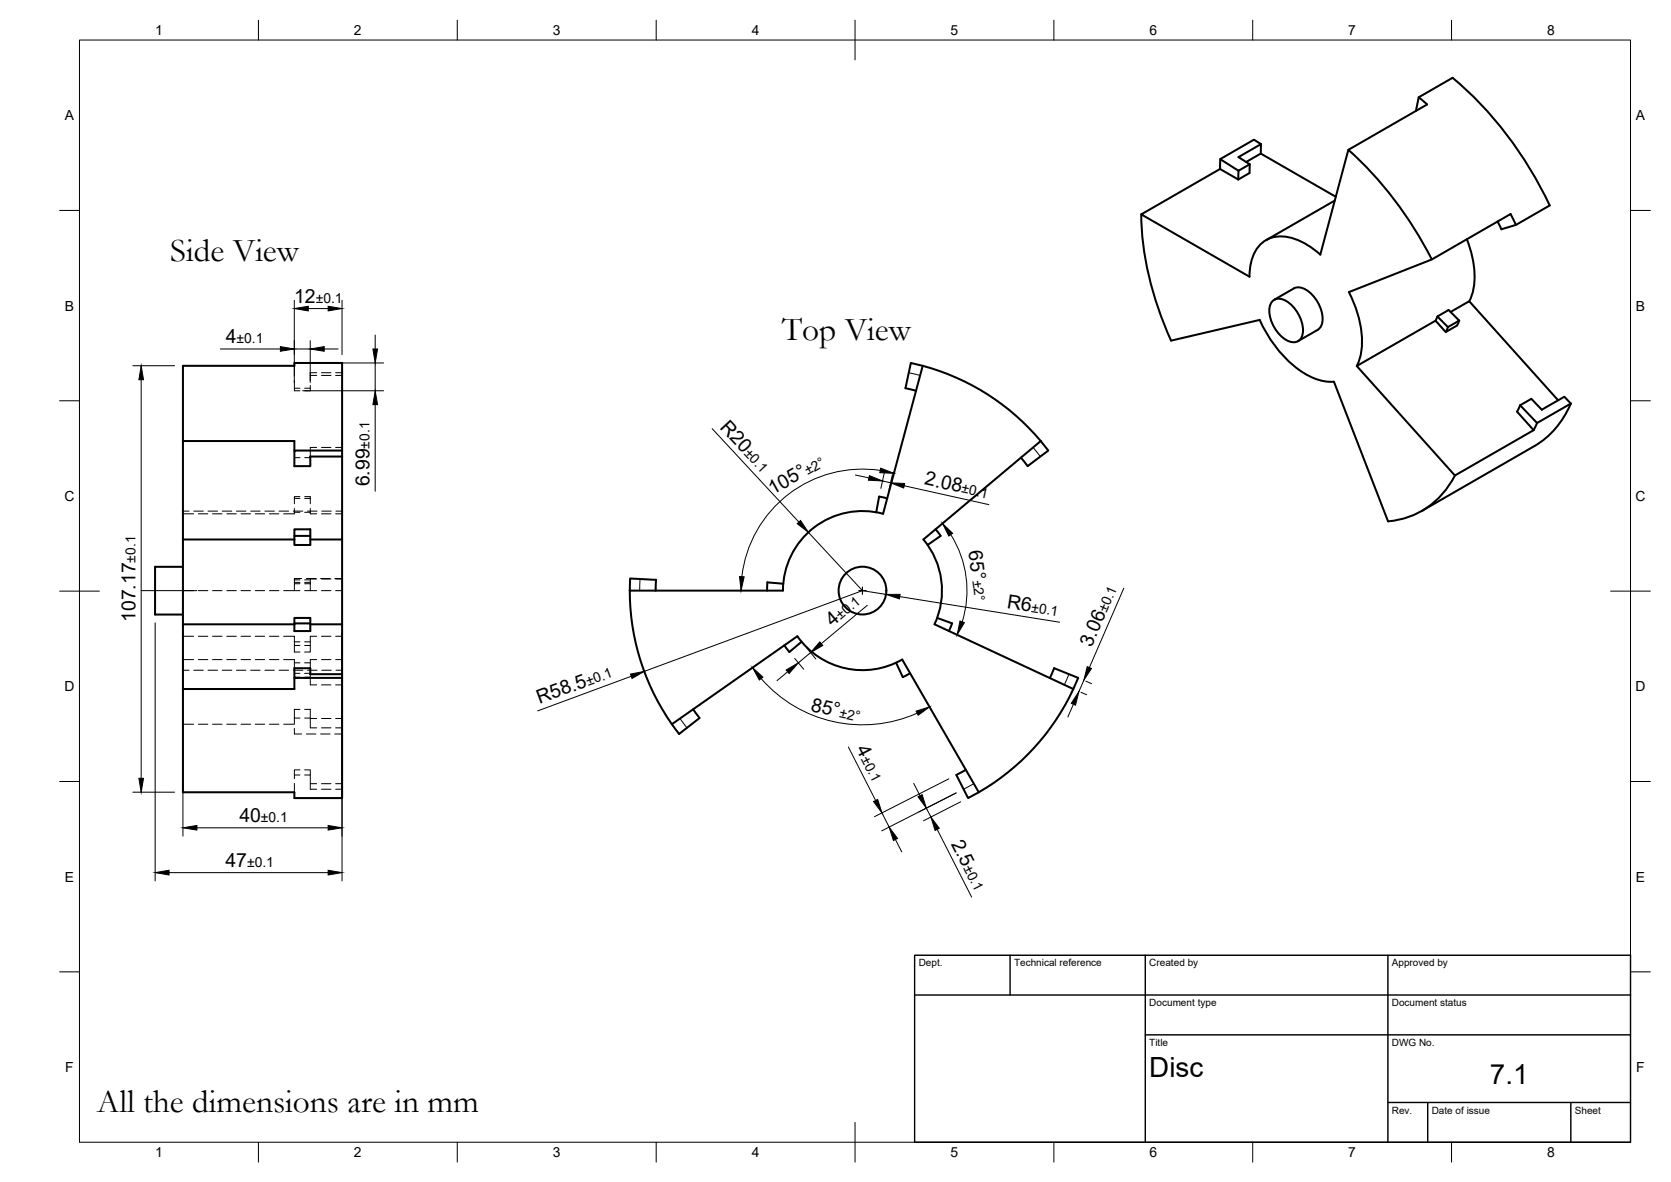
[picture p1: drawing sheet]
<svg xmlns="http://www.w3.org/2000/svg" width="420mm" height="297mm" viewBox="0 0 420 297" stroke-linecap="round" stroke-linejoin="round" font-family="sans-serif">
<!-- layer: Visible -->
<g fill="none" stroke="#000" stroke-width=".51">
<path d="M306.8 40l8.5-4.9 1.8 1.1-5.7 3.3 2.8 1.8-2.8 1.6zM306.8 40v2.4M317 38.6l-3.7 2.1M317 38.6l18.9 10.9M317.1 36.2l-.1 2.4M339 37.6a95 95 0 0 1 21 27.6M356 27.9l.7-3.4 8.5-4.9a94 94 0 0 1 24.5 32l-8.5 4.9-3.7 1.1M356.7 24.4l2.1 1.8M358.8 26.3l-19.8 11.4-7 26.3a15.4 15.4 0 0 0-10.5-4.6 7.5 7.5 0 0 0-6.9 6.3l-.4 3.8-27.2-15.6 19.8-11.4 4.6 2.6 2.8-1.6M287 53.8a79.4 79.4 0 0 0 7.4 31.8l22.3-5.2a28.5 28.5 0 0 0 13.7 14.7 10.8 10.8 0 0 0 5 .8l13.6 35.1a20.6 20.6 0 0 0 16.8-11.5M311.4 42.9v2.2M314.2 41.3v2.2"/>
<path d="M335.6 50.4l-17.3 10M376.6 55.7l.9 1.9M381.2 56.5l-1.4-2.7-19.8 11.4-20.8 8.2M320.2 75.5a3.2 3.2 0 0 1 3.9 .6 9.1 9.1 0 0 1 3.5 7.7 2.49 2.49 0 0 1-1.6 2.1 2.49 2.49 0 0 1-2.6-.5 9.1 9.1 0 0 1-4.2-8.2l.2-.7zM320.4 75.3l4.9-2.8a3.7 3.7 0 0 1 4.1 1.1 8.9 8.9 0 0 1 3 7.7l-.6 1.2-.5 .4M339.2 73.4a24.1 24.1 0 0 1 2.8 16.5l-.8 2.1M361.4 79.5l2.8-1.6 2.7 2.7-2.8 1.6zM361.4 79.5l-.4 1.1M364.7 78.4l4.7-2.7 22.4 24.9M368.8 60.1a20.8 20.8 0 0 1 1.1 14.7l-.4 .9M232 91.9l-10 37.2a20 20 0 0 0-25.1 19.3h-38.6M232 91.9l-3-.7-1.3 6.4 2.6 .6"/>
<path d="M232 91.9a58.4 58.4 0 0 1 29.7 18.9M331.3 82.9l-4.9 2.8M364.1 82.2l-.6 1.2M366.3 81.8l-2.8 1.6-2.5-2.8-19.9 11.4 24.7 27.5 19.8-11.4-4.2-4.7M366.9 80.6l-.5 1.2M46 110.8v-18.9h28v-.7h12v22M74 113.2h12v1.5h-8v2.4h-4zM74 113.2v-2.4h-28v24.8h28M86 114.7v20.9h-8M256.7 115l1.7 2.1M261.7 110.8l-29.5 24.8a20 20 0 0 1 2.8 21.3M261.7 110.8l1.9 2.4-5.2 3.9"/>
<path d="M382.2 101.8l2.8-1.6 2.7 2.8 5.6-3.3 1.7 1.7-8.5 4.9zM382.2 101.8l-.7 1.6M385.8 112.1l-28.3 16.3M386.5 106.3l-.9 1.8M395 101.4a22.3 22.3 0 0 1-9.2 10.7M46 135.6v21.3M74 134.7v-1.7h4v4h-4v-2.3h4M86 135.6v21.3M223.1 125.2l-2.1-.4-.7 3.9M235.2 133l1.3 1.6M236.5 134.7l-3.3 2.3M46 142.4h-7v12h7"/>
<path d="M74 156.9h-28v16.3h28v-2.8M74 156.7v-1.4h4v3.3h-4v-1.9h4M78 156.9h8v12.5M158.3 148.4a58.5 58.5 0 0 0 10.6 33.6M164.9 148.4v-2.7l-6.5-.3-.1 3M192.9 146.4l4 .3M193 146.3l-.1 2.1M200.5 159.9l-31.6 22.1M200.5 159.9a20 20 0 0 0 26.4 5.8M235 156.9l34.9 16.3M235.6 155.3l3.8 1.3-.8 2M74 167.9h4v1.5h8v1h-12z"/>
<path d="M86 170.4v30.2h-12v-1.5h-28v-25.9M174.3 178.2l1.6 2.2M197.2 162.2l1.3 1.6M201.5 161.3l-3 2.6M225.3 166.6l1.7 3.6 1.9-1M226.9 165.8l19.2 33.3M264 170.4l1.1-2.5 6 2.5-1.2 2.8M269.9 173.2a58.3 58.3 0 0 1-23.8 25.9M175.9 180.5l-5.1 3.9-1.9-2.4M240.5 194.8l2.9 5.8 2.7-1.5M242.9 193.4l-2.4 1.3"/>
<circle cx="216.9" cy="148.4" r="6"/>
</g>
<!-- layer: Hidden -->
<g fill="none" stroke="#000" stroke-width=".25">
<path d="M74 91.9v2.6M74 95.7v2.5h1.4M74 97.6h1.4M76.6 97.6h1.4M78 94.3v1.4M78 96.9v1.3h-1.4M78 94.3h1.6M79.6 93.7h-1.6v.6M80.8 94.3h2.4M80.8 93.7h2.4M84.4 94.3h1.6M84.4 93.7h1.6"/>
<path d="M228.5 93.7l2.9 .6M74 115h1.4M76.6 115h1.4M79.6 112.4h-1.6v2.3M80.8 112.4h2.4M84.4 112.4h1.6M259.8 112.4l1.8 2.3M46 129.1h2.7M46 128.4h1.5M48.7 128.4h2.4M49.9 129.1h2.4M52.3 128.4h2.4"/>
<path d="M53.4 129.1h2.4M55.9 128.4h2.4M57 129.1h2.4M59.5 128.4h2.3M60.6 129.1h2.4M63 128.4h2.4M64.2 129.1h2.3M66.6 128.4h2.4M67.8 129.1h2.3M70.2 128.4h2.4M73.7 128.4h2.4M74 125.3h1.4"/>
<path d="M74 128.7h1.4M74 125.3v1.3M74 127.8v1.3h-2.7M75.4 124.8h-1.4v.5M76.6 124.8h1.4v.5M76.6 125.3h1.4M76.6 128.7h1.4M77.3 128.4h2.4M78 125.3v1.3M78 127.8v1.3h1.6M80.8 129.1h2.4M80.9 128.4h2.4"/>
<path d="M84.4 129.1h1.6M84.5 128.4h1.5M46 159.9h2.7M46 148.4h2.7M49.9 159.9h2.4M49.9 148.4h2.4M53.4 159.9h2.4M53.4 148.4h2.4M57 159.9h2.4M57 148.4h2.4M60.6 159.9h2.4M60.6 148.4h2.4"/>
<path d="M64.2 159.9h2.3M64.2 148.4h2.3M67.8 159.9h2.3M67.8 148.4h2.3M71.3 159.9h2.7v4h1.4M71.3 148.4h4.1M75.4 146.7h-1.4v1.7M75.4 145.7h-1.4v.7M75.4 146.4h-1.4v.3M75.8 145.4h-1.8v.3M76.6 146.7h1.4v1.7M76.6 148.4h3"/>
<path d="M76.6 145.7h1.4M76.6 146.4h1.4M77 145.4h2.4M78 146.4v.3M79.6 159.9h-1.6v4h-1.4M79.6 145.5h-1.6v.9M80.6 145.4h2.4M80.8 159.9h2.4M80.8 148.4h2.4M80.8 145.5h2.4M84.2 145.4h1.8M84.4 159.9h1.6"/>
<path d="M84.4 148.4h1.6M84.4 145.5h1.6M160.9 145.5l-.1 2.9M46 165.8h2.7M46 168.4h1.5M48.7 168.4h2.4M49.9 165.8h2.4M52.3 168.4h2.4M53.4 165.8h2.4M55.9 168.4h2.4M57 165.8h2.4M59.5 168.4h2.3"/>
<path d="M60.6 165.8h2.4M63 168.4h2.4M64.2 165.8h2.3M66.6 168.4h2.4M67.8 165.8h2.3M70.2 168.4h2.4M71.3 165.8h2.7v2.1M73.7 168.4h2.4M74 162.2h1.4M74 161.3h1.4M74 166.6h1.4M74 169.2h1.4"/>
<path d="M74 170.2h1.4M74 170.4h1.4M75.4 178.3h-1.4v2.2M76.6 178.3h1.4v4.6h1.6M76.6 162.2h1.4M76.6 161.3h1.4M76.6 166.6h1.4M76.6 169.2h1.4M76.6 170.2h1.4M76.6 170.4h1.4M77.3 168.4h2.4M78 169.4v2.7h1.6"/>
<path d="M79.6 165.8h-1.6v2.1M80.8 165.8h2.4M80.8 172.1h2.4M80.9 168.4h2.4M84.4 165.8h1.6M84.4 172.1h1.6M84.5 168.4h1.5M268.8 169.4l-1.2 2.7M46 182h2.7M49.9 182h2.4M53.4 182h2.4M57 182h2.4"/>
<path d="M60.6 182h2.4M64.2 182h2.3M67.8 182h2.3M71.3 182h2.7M74 180.5v1.3M74 183.1v1.4h1.8M74 196.9v2.2M74 194.8h1.4M74 180.5h1.4M75.4 193.5h-1.4v2.2M76.6 193.5h1.4v3.4h1.6M76.6 194.8h1.4"/>
<path d="M76.6 180.5h1.4M77 184.5h2.4M78 196.9v1.4h1.6M78 180.6h1.6M80.6 184.5h2.4M80.8 196.9h2.4M80.8 180.6h2.4M80.8 198.3h2.4M80.8 182.9h2.4M84.2 184.5h1.8M84.4 196.9h1.6M84.4 180.6h1.6"/>
<path d="M84.4 198.3h1.6M84.4 182.9h1.6M171 180.6l1.7 2.3M244.9 196.9l-2.6 1.4"/>
</g>
<!-- layer: BORDER -->
<g fill="none" stroke="#000" stroke-width=".25">
<path d="M20 10.1h390v276.9h-390zM65 5.1v5M115 5.1v5M165 5.1v5M215 5.1v10M265 5.1v5M315 5.1v5M365 5.1v5M15 52.9h5M410 52.9h5M15 100.7h5M410 100.7h5"/>
<path d="M15 148.6h10M405 148.6h10M15 196.4h5M410 196.4h5M15 244.2h5M410 244.2h5M65 287v5M115 287v5M165 287v5M215 282.1v9.9M265 287v5M315 287v5"/>
<path d="M365 287v5"/>
</g>
<!-- layer: TITLEBLOCK -->
<path d="M230 240.1h180v46.9h-180zM230 250h180M254 240.1v9.9M288 240.1v46.9M349 240.1v46.9M288 260.1h122M349 277.1h61M359 277.1v9.9M395 277.1v9.9" fill="none" stroke="#000" stroke-width=".36"/>
<!-- layer: Smart Centers -->
<path d="M35.5 148.4h14M216 148.4h1.7M216.9 147.5v1.8" fill="none" stroke="#000" stroke-width=".25"/>
<!-- layer: FD_Dimensions -->
<g fill="none" stroke="#000" stroke-width=".25">
<path d="M74 75.4v20.7M77.5 77.5h5M86 75.4v13.7M33.4 91.9h10.5M35.5 95.4v100.2M55.4 87.7h15.1M74 87.7h4M76.1 91.2h20.4M76.1 98.2h20.4M78 85.6v10.5M81.5 87.7h3.5M94.3 84.2v3.5"/>
<path d="M94.3 91.2v7M94.3 101.7v21.8M179.1 107.7l21.8 23.5M215.1 119.4l3.4 .7M221.3 118.2a30.5 30.5 0 0 0-34.8 26.7M222.4 118.8l-.9 3.9M224.4 119.3l-.9 3.9M203.2 133.8l13.7 14.6M221.9 120.9l2 .4M227.4 122.1l21.2 4.7M239.1 134.4a26.3 26.3 0 0 1 2.8 21.9M39 156.5v64.9"/>
<path d="M46 159v51.1M86 159v62.4M216.9 148.4l-54.9 20.3M216.9 148.4l5.9 1M218.1 152.1l-11.6 9.7M226.2 149.9l40.2 6.5M282.6 147.8l-8.7 20M158.7 170l-23.5 8.7M191.4 170.5a33.7 33.7 0 0 0 39.2 8.7M198.1 168.8l-2.7 2.3M199.8 165.4l2.3 2.8M202.9 162.9l2.2 2.7"/>
<path d="M203.8 164l-3.1 2.6M269.9 177l-1.4 3.2M271.8 174l1.4 .6M272.5 170.9l-1.2 2.9M273 171.2l1.4 .6M33.4 199.1h10.5M213.3 187.7l6.9 13.5M229.7 196.9l1.6 3.1M238.6 195.7l-18.7 9.5M240.4 199.3l-18.7 9.5M42.5 219.3h40M49.5 208h33"/>
<path d="M221.8 204.3l1.8 3.5M225.1 211l1.6 3.1M232.9 203.1l1.2 2.2M235.6 208.4l8.7 17M241.6 201.5l-9.4 4.8"/>
</g>
<g fill="#000" stroke="#000" stroke-width=".25">
<path d="M74 77.5l3.5-.5v1.1zM82.5 77l3.5 .5-3.5 .6zM35.5 91.9l.6 3.5h-1.2zM70.5 87.1l3.5 .6-3.5 .6zM78 87.7l3.5-.6v1.2zM93.8 87.7h1.1l-.6 3.5zM94.3 98.2l.6 3.5h-1.1zM218.6 119.5l3.3 1.4-3.5-.2zM221.4 117.7l3.3 1.2-3.5-.1zM200.4 131.6l.9-.8 1.9 3zM223.9 121.3l3.6 .2-.3 1.1zM237 131.5l2.5 2.5-.9 .7z"/>
<path d="M185.9 144.9l1.2 .1-.8 3.4zM222.8 149.4h3.5l-.2 1.1zM241.4 156l1.1 .5-1.8 3zM158.5 169.4l3.5-.7-3.1 1.8zM189.2 167.8l2.6 2.4-.9 .7zM197.7 168.4l3-1.8-2.3 2.7zM206.1 161.3l.8 .9-3.1 1.8zM230.3 178.7l3.4-1.1-2.8 2.2zM271.3 173.8l-.9 3.4-1-.5zM273.4 167.5l1 .5-1.9 2.9zM34.9 195.6h1.2l-.6 3.5zM230.8 200.2l1.1-.5 1 3.4z"/>
<path d="M39 219.3l3.5-.6v1.2zM46 208l3.5-.6v1.2zM82.5 218.7l3.5 .6-3.5 .6zM82.5 207.4l3.5 .6-3.5 .6zM219.6 201.4l1.1-.5 1.1 3.4zM223.6 207.8l2.1 2.9-1.1 .5zM234.1 205.3l2.1 2.9-1.1 .5z"/>
</g>
<g font-size="8.4">
<text x="42.8" y="65.6">Side View</text>
<text x="196.6" y="85.4">Top View</text>
<text x="24.4" y="279.5">All the dimensions are in mm</text>
</g>
<g font-size="7">
<text x="289" y="270.6">Disc</text>
<text x="374.6" y="272.3">7.1</text>
</g>
<g font-size="4.9">
<text x="74" y="76.1">12</text>
<text x="56.7" y="86.3">4</text>
<text x="180.8" y="107.5" transform="rotate(47 180.8 107.5)">R20</text>
<text x="92.9" y="122.2" transform="rotate(-90 92.9 122.2)">6.99</text>
<text x="194.3" y="124.4" transform="rotate(-29 194.3 124.4)">105°</text>
<text x="232.3" y="121.7" transform="rotate(12 232.3 121.7)">2.08</text>
<text x="243.5" y="138.6" transform="rotate(82 243.5 138.6)">65°</text>
<text x="253" y="152.7" transform="rotate(9 253 152.7)">R6</text>
<text x="34" y="156.3" transform="rotate(-90 34 156.3)">107.17</text>
<text x="209.3" y="157.6" transform="rotate(-40 209.3 157.6)">4</text>
<text x="274.4" y="162.9" transform="rotate(-67 274.4 162.9)">3.06</text>
<text x="135.6" y="176.9" transform="rotate(-20 135.6 176.9)">R58.5</text>
<text x="203.7" y="178.6" transform="rotate(13 203.7 178.6)">85°</text>
<text x="215.2" y="188.3" transform="rotate(63 215.2 188.3)">4</text>
<text x="60.2" y="206.6">40</text>
<text x="239.1" y="212" transform="rotate(63 239.1 212)">2.5</text>
<text x="56.7" y="217.9">47</text>
</g>
<g font-size="3.5">
<text x="39" y="8.8">1</text>
<text x="89" y="8.8">2</text>
<text x="139" y="8.8">3</text>
<text x="189" y="8.8">4</text>
<text x="239" y="8.8">5</text>
<text x="289" y="8.8">6</text>
<text x="339" y="8.8">7</text>
<text x="389" y="8.8">8</text>
<text x="16.3" y="30.2">A</text>
<text x="411.3" y="30.2">A</text>
<text x="79.4" y="76.1">±0.1</text>
<text x="16.3" y="78">B</text>
<text x="411.3" y="78">B</text>
<text x="59.5" y="86.3">±0.1</text>
<text x="92.9" y="112.7" transform="rotate(-90 92.9 112.7)">±0.1</text>
<text x="186.9" y="114" transform="rotate(47 186.9 114)">±0.1</text>
<text x="203.1" y="119.5" transform="rotate(-29 203.1 119.5)">±2°</text>
<text x="16.2" y="125.9">C</text>
<text x="241.6" y="123.7" transform="rotate(12 241.6 123.7)">±0.1</text>
<text x="411.2" y="125.9">C</text>
<text x="34" y="141.4" transform="rotate(-90 34 141.4)">±0.1</text>
<text x="244.5" y="145.9" transform="rotate(83 244.5 145.9)">±2°</text>
<text x="211.4" y="155.8" transform="rotate(-40 211.4 155.8)">±0.1</text>
<text x="259.2" y="153.7" transform="rotate(9 259.2 153.7)">±0.1</text>
<text x="278.2" y="154.1" transform="rotate(-66 278.2 154.1)">±0.1</text>
<text x="16.2" y="173.7">D</text>
<text x="147.9" y="172.4" transform="rotate(-20 147.9 172.4)">±0.1</text>
<text x="411.2" y="173.7">D</text>
<text x="210.9" y="180.2" transform="rotate(13 210.9 180.2)">±2°</text>
<text x="216.5" y="190.7" transform="rotate(63 216.5 190.7)">±0.1</text>
<text x="65.6" y="206.6">±0.1</text>
<text x="16.3" y="221.6">E</text>
<text x="62.1" y="217.9">±0.1</text>
<text x="242.2" y="218.1" transform="rotate(63 242.2 218.1)">±0.1</text>
<text x="411.3" y="221.6">E</text>
<text x="16.4" y="269.4">F</text>
<text x="411.4" y="269.4">F</text>
<text x="39" y="290.8">1</text>
<text x="89" y="290.8">2</text>
<text x="139" y="290.8">3</text>
<text x="189" y="290.8">4</text>
<text x="239" y="290.8">5</text>
<text x="289" y="290.8">6</text>
<text x="339" y="290.8">7</text>
<text x="389" y="290.8">8</text>
</g>
<g font-size="2.5">
<text x="231" y="242.9">Dept.</text>
<text x="255" y="242.9">Technical reference</text>
<text x="289" y="242.9">Created by</text>
<text x="350" y="242.9">Approved by</text>
<text x="289" y="252.8">Document type</text>
<text x="350" y="252.8">Document status</text>
<text x="289" y="262.9">Title</text>
<text x="350" y="262.9">DWG No.</text>
<text x="350" y="279.9">Rev.</text>
<text x="360" y="279.9">Date of issue</text>
<text x="396" y="279.9">Sheet</text>
</g>
</svg>
